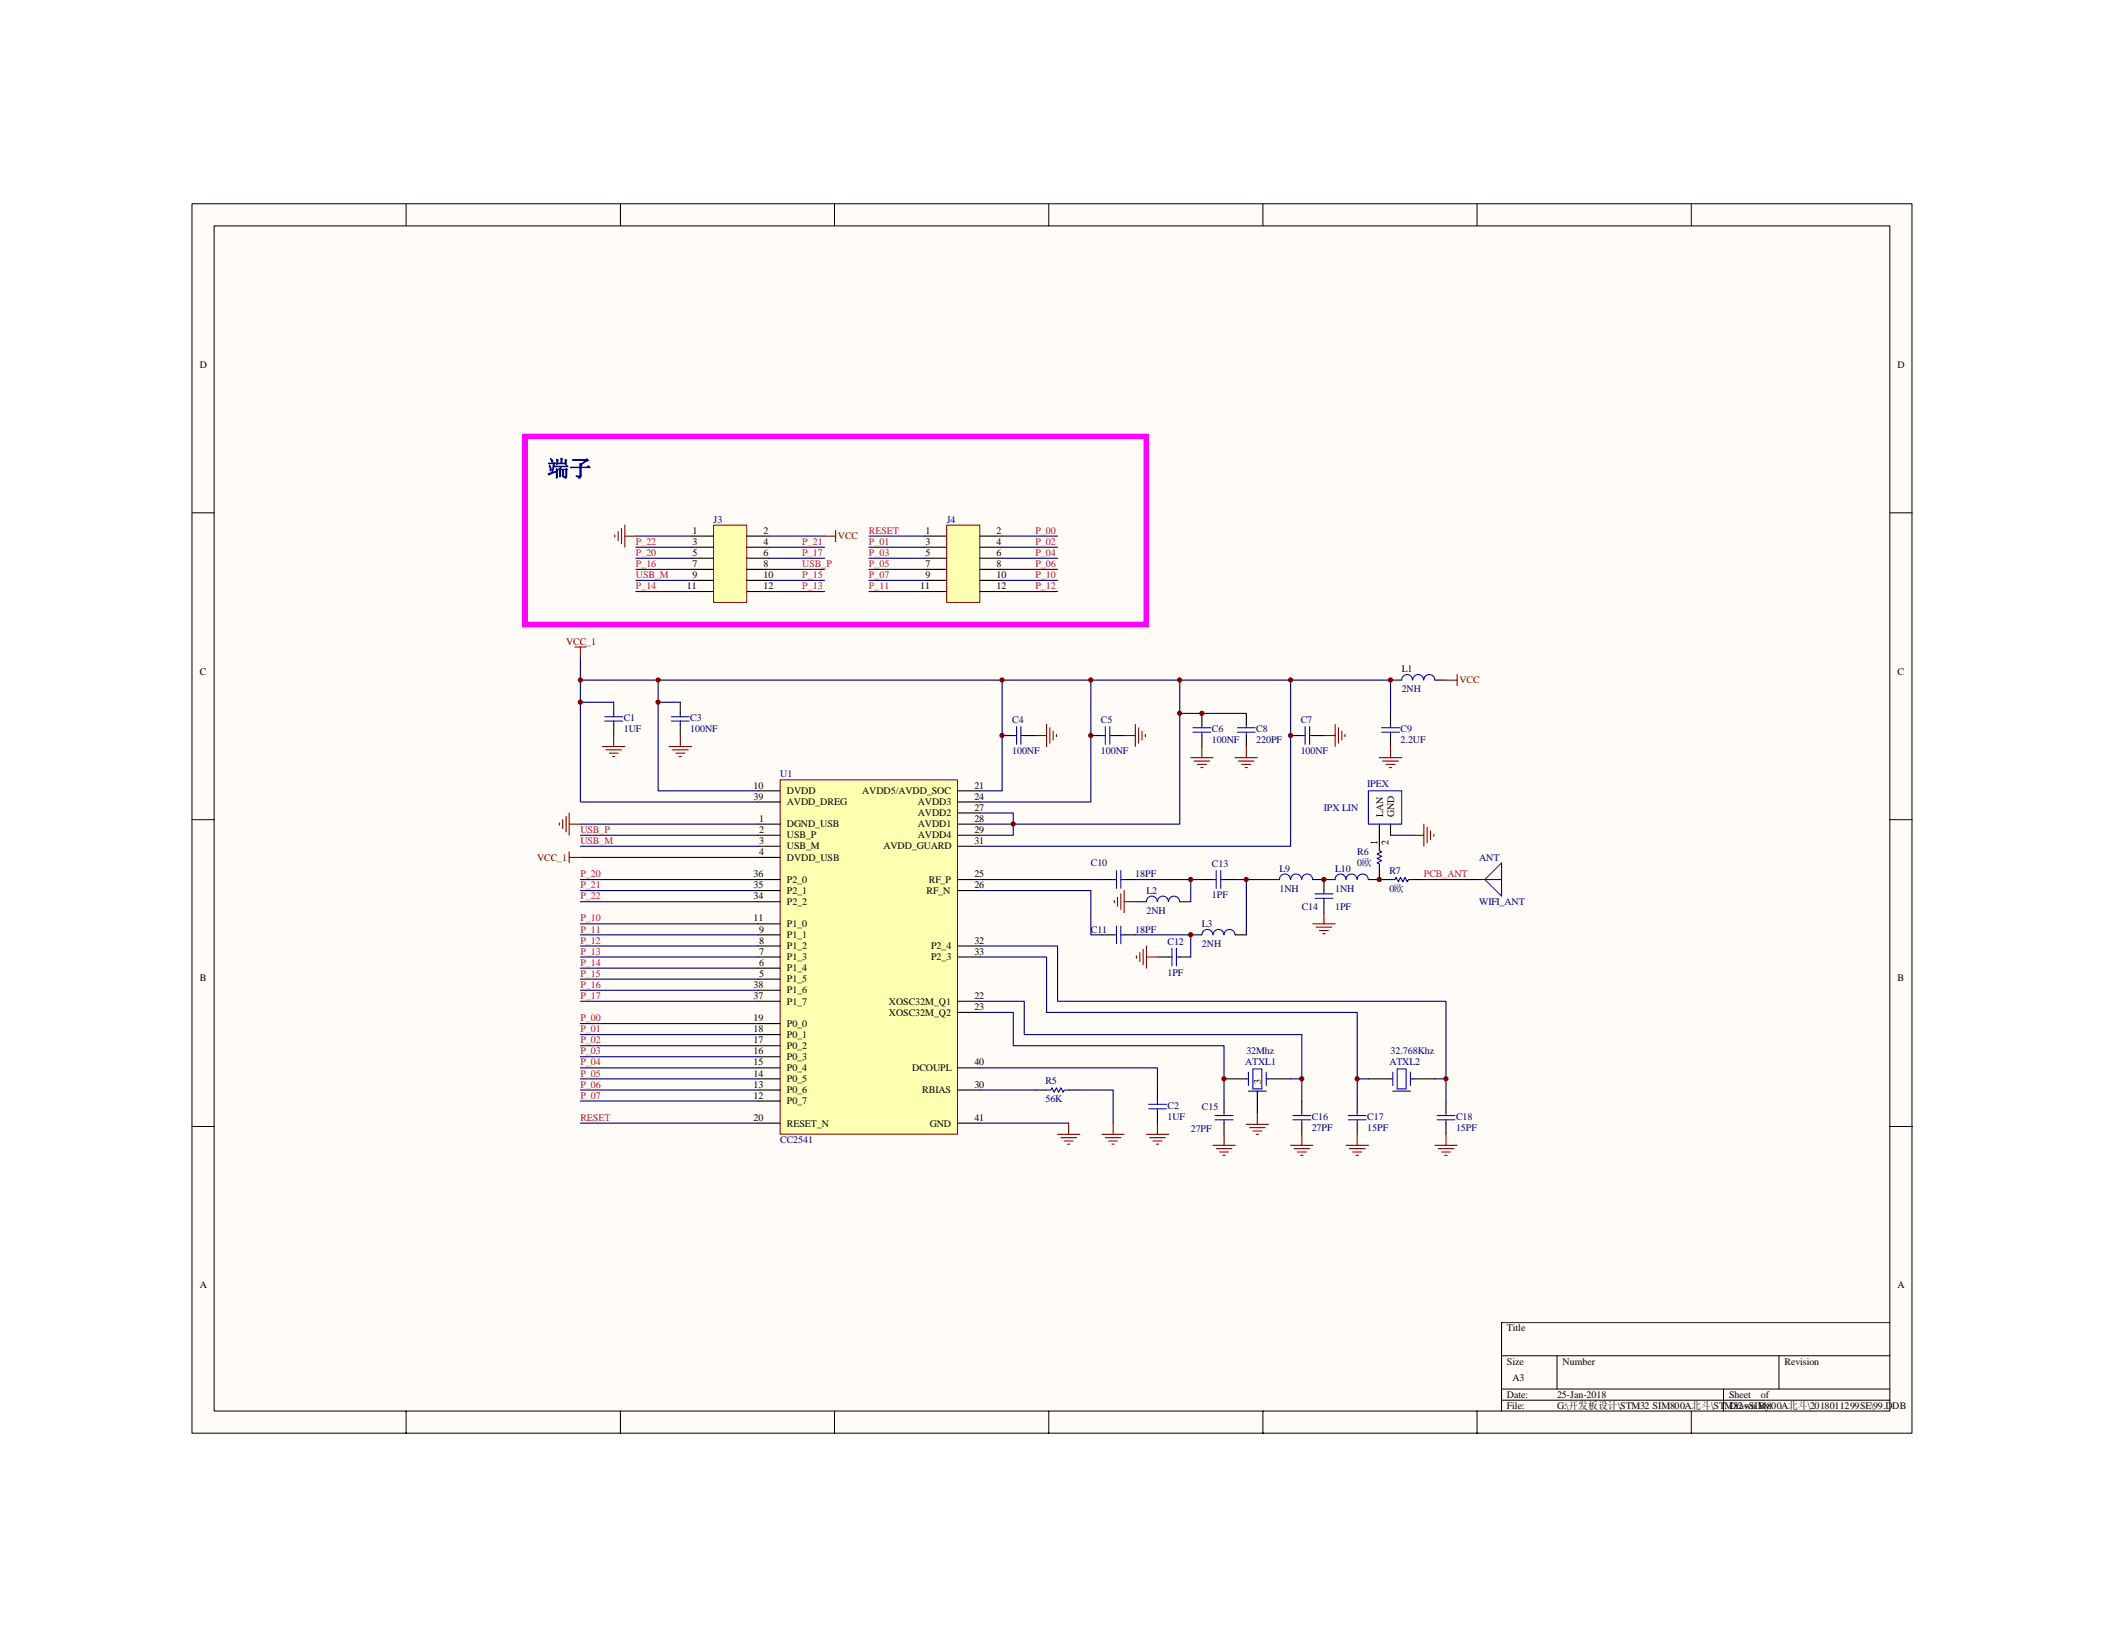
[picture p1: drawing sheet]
<svg xmlns="http://www.w3.org/2000/svg" width="279mm" height="216mm" viewBox="0 0 279 216" stroke-linecap="round" stroke-linejoin="round" font-family="sans-serif">
<path d="M25.5 27.1h228.5v163.3h-228.5z" fill="#fffcf8"/>
<g fill="none" stroke="#000" stroke-width=".13">
<path d="M25.5 27.1h228.5v163.3h-228.5zM28.4 30h222.7v157.5h-222.7zM54 27.1v2.9M82.4 27.1v2.9M110.9 27.1v2.9M139.3 27.1v2.9M167.8 27.1v2.9M196.2 27.1v2.9M224.7 27.1v2.9M25.5 68.1h2.9M251.1 68.1h2.9M25.5 108.9h2.9"/>
<path d="M251.1 108.9h2.9M25.5 149.7h2.9M251.1 149.7h2.9M251.1 175.7h-51.6v11.8M54 187.5v2.9M82.4 187.5v2.9M110.9 187.5v2.9M139.3 187.5v2.9M167.8 187.5v2.9M196.2 187.5v2.9M199.5 180.1h51.6M199.5 184.6h51.6"/>
<path d="M199.5 186h51.6M206.9 180.1v4.5M224.7 187.5v2.9M229 184.6v2.9M236.3 180.1v4.5"/>
</g>
<path d="M125.8 69.8h4.4v10.2h-4.4z" fill="#ffffb0"/>
<path d="M125.8 69.8h4.4v10.2h-4.4z" fill="none" stroke="#800000" stroke-width=".13"/>
<path d="M122.8 71.2h3M122.8 72.7h3M122.8 74.2h3M122.8 75.6h3M122.8 77.1h3M122.8 78.6h3M130.2 71.2h2.9M130.2 72.7h2.9M130.2 74.2h2.9M130.2 75.6h2.9M130.2 77.1h2.9M130.2 78.6h2.9" fill="none" stroke="#000" stroke-width=".15"/>
<path d="M94.8 69.8h4.4v10.2h-4.4z" fill="#ffffb0"/>
<path d="M94.8 69.8h4.4v10.2h-4.4z" fill="none" stroke="#800000" stroke-width=".13"/>
<path d="M91.9 71.2h2.9M91.9 72.7h2.9M91.9 74.2h2.9M91.9 75.6h2.9M91.9 77.1h2.9M91.9 78.6h2.9M99.2 71.2h3M99.2 72.7h3M99.2 74.2h3M99.2 75.6h3M99.2 77.1h3M99.2 78.6h3" fill="none" stroke="#000" stroke-width=".15"/>
<g fill="none" stroke="#000080" stroke-width=".15">
<path d="M84.5 72.7h7.4M84.5 71.2h7.4M84.5 75.6h7.4M84.5 74.2h7.4M84.5 78.6h7.4M84.5 77.1h7.4M102.2 72.7h7.4M102.2 71.2h7.4M102.2 75.6h7.4M102.2 74.2h7.4M102.2 78.6h7.4M102.2 77.1h7.4"/>
<path d="M115.4 72.7h7.4M115.4 71.2h7.4M115.4 75.6h7.4M115.4 74.2h7.4M115.4 78.6h7.4M115.4 77.1h7.4M133.1 72.7h7.4M133.1 71.2h7.4M133.1 75.6h7.4M133.1 74.2h7.4M133.1 78.6h7.4M133.1 77.1h7.4"/>
</g>
<path d="M81.7 71.1v.3M82.1 70.6v1.2M82.6 70.2v2.1M83 69.8v2.9M83 71.2h1.5M109.6 71.2h1.4M111 70.5v1.5" fill="none" stroke="#800000" stroke-width=".15"/>
<path d="M103.7 103.6h23.5v47.1h-23.5z" fill="#ffffb0"/>
<path d="M103.7 103.6h23.5v47.1h-23.5z" fill="none" stroke="#800000" stroke-width=".13"/>
<g fill="none" stroke="#000" stroke-width=".15">
<path d="M81.5 93.3v1.5M81.5 96.2v1.5M90.4 93.3v1.5M90.4 96.2v1.5M133.1 97.7h1.5M136.1 97.7h1.5M144.9 97.7h1.5M147.9 97.7h1.5M159.7 94.8v1.4M159.7 97.7v1.5M165.6 94.8v1.4M165.6 97.7v1.5"/>
<path d="M171.5 97.7h1.5M174.4 97.7h1.5M184.7 94.8v1.4M184.7 97.7v1.5M190.6 90.4h1.5M100.7 105.1h3M100.7 106.6h3M100.7 109.5h3M100.7 111h3M100.7 112.4h3M100.7 113.9h3M100.7 116.9h3"/>
<path d="M100.7 118.3h3M100.7 119.8h3M127.2 105.1h3M127.2 106.6h3M127.2 109.5h3M127.2 111h3M127.2 112.4h3M127.2 116.9h3M127.2 108h3M127.2 118.3h3M146.4 116.9h1.5M149.4 116.9h1.4"/>
<path d="M156.7 119.8h1.5M159.7 116.9h1.5M162.6 116.9h1.5M174.4 116.9h1.5v1.4M175.9 119.8v1.5M181.8 116.9h2.9M183.3 109.5v2.9M183.3 115.4v1.5M184.7 109.5v1.5M187.7 116.9h1.5M195.1 116.9h1.4M100.7 122.7h3"/>
<path d="M100.7 124.2h3M100.7 125.7h3M100.7 127.1h3M100.7 128.6h3M100.7 130.1h3M100.7 131.6h3M100.7 133h3M100.7 136h3M100.7 137.5h3M100.7 138.9h3M127.2 125.7h3M127.2 127.1h3"/>
<path d="M127.2 133h3M127.2 134.5h3M146.4 124.2h1.5M149.4 124.2h1.4M153.8 127.1h1.5M156.7 127.1h1.5M164.1 124.2h1.5M100.7 140.4h3M100.7 141.9h3M100.7 143.3h3M100.7 144.8h3M100.7 146.3h3"/>
<path d="M100.7 149.2h3M127.2 141.9h3M127.2 144.8h3M127.2 149.2h3M137.6 144.8h1.4M142 144.8h1.5M153.8 144.8v1.5M153.8 147.8v1.4M162.6 143.3h3M162.6 146.3v1.5M162.6 149.2v1.5M167 145v2.9"/>
<path d="M168.5 143.3h3M173 146.3v1.5M173 149.2v1.5M180.3 146.3v1.5M180.3 149.2v1.5M181.8 143.3h2.9M187.7 143.3h2.9M192.1 146.3v1.5M192.1 149.2v1.5"/>
</g>
<path d="M69.7 58h82.6v25h-82.6z" fill="none" stroke="#f0f" stroke-width=".74"/>
<g fill="none" stroke="#00f" stroke-width=".15">
<path d="M80.3 95.2h2.4M80.3 95.8h2.4M81.5 94.8v.4M81.5 95.8v.4M89.2 95.2h2.4M89.2 95.8h2.4M90.4 94.8v.4M90.4 95.8v.4M134.6 97.7h.5M135.1 96.5v2.4M135.6 96.5v2.4M135.6 97.7h.5"/>
<path d="M146.4 97.7h.5M146.9 96.5v2.4M147.4 96.5v2.4M147.4 97.7h.5M158.5 96.7h2.4M158.5 97.3h2.4M159.7 96.2v.5M159.7 97.3v.4M164.4 96.7h2.4M164.4 97.3h2.4M165.6 96.2v.5M165.6 97.3v.4"/>
<path d="M173 97.7h.4M173.4 96.5v2.4M174 96.5v2.4M174 97.7h.4M183.6 97.3h2.3M183.6 96.7h2.3M184.7 96.2v.5M184.7 97.3v.4M186.2 90.3a.72 .72 0 0 1 .7-.7 .72 .72 0 0 1 .8 .7M187.7 90.3a.74 .74 0 0 1 .7-.7 .74 .74 0 0 1 .8 .7 .73 .73 0 0 1 .7-.7 .73 .73 0 0 1 .7 .7M147.9 116.9h.4M148.3 115.7v2.3"/>
<path d="M148.9 115.7v2.3M148.9 116.9h.5M152.3 119.8a.72 .72 0 0 1 .7-.7 .72 .72 0 0 1 .8 .7M153.8 119.8a.74 .74 0 0 1 .7-.7 .74 .74 0 0 1 .8 .7 .73 .73 0 0 1 .7-.7 .73 .73 0 0 1 .7 .7M161.2 116.9h.4M161.6 115.7v2.3M162.2 115.7v2.3M162.2 116.9h.4M170 116.8a.73 .73 0 0 1 .7-.7 .73 .73 0 0 1 .7 .7M171.5 116.8a.74 .74 0 0 1 .7-.7 .74 .74 0 0 1 .8 .7 .72 .72 0 0 1 .7-.7 .72 .72 0 0 1 .7 .7M174.7 118.8h2.4M174.7 119.4h2.4"/>
<path d="M175.9 118.3v.5M175.9 119.4v.4M177.4 116.8a.73 .73 0 0 1 .7-.7 .73 .73 0 0 1 .7 .7 .73 .73 0 0 1 .8-.7 .73 .73 0 0 1 .7 .7M180.3 116.8a.73 .73 0 0 1 .7-.7 .73 .73 0 0 1 .8 .7M181.8 105.1h4.4v4.4h-4.4zM183.3 112.4v.6l.3 .2-.6 .3 .6 .3-.6 .3 .6 .2-.6 .3 .3 .2v.6M184.7 116.9h.6l.2-.3 .3 .6 .3-.6 .3 .6 .3-.6 .3 .6 .1-.3h.6M147.9 124.2h.4M148.3 123v2.4M148.9 123v2.4M148.9 124.2h.5M155.3 127.1h.4"/>
<path d="M155.7 126v2.3M156.3 126v2.3M156.3 127.1h.4M159.7 124.2a.74 .74 0 0 1 .7-.7 .74 .74 0 0 1 .8 .7 .73 .73 0 0 1 .7-.7 .73 .73 0 0 1 .7 .7 .73 .73 0 0 1 .8-.7 .73 .73 0 0 1 .7 .7M139 144.8h.6l.2-.3 .3 .6 .3-.6 .3 .6 .2-.6 .3 .6 .2-.3h.6M152.6 146.7h2.4M152.6 147.3h2.4M153.8 146.3v.4M153.8 147.3v.5M161.4 148.2h2.4M161.4 148.8h2.4M162.6 147.8v.4"/>
<path d="M162.6 148.8v.4M165.6 143.3h.3M165.9 142.5v1.7M165.9 145h2.3M166.5 142h1.1v2.7h-1.1zM168.2 142.5v1.7M168.2 143.3h.3M171.8 148.2h2.3M171.8 148.8h2.3M173 147.8v.4M173 148.8v.4M179.1 148.2h2.4"/>
<path d="M179.1 148.8h2.4M180.3 147.8v.4M180.3 148.8v.4M184.7 143.3h.3M185 145h2.4M185 142.5v1.7M185.6 142h1.2v2.7h-1.2zM187.4 143.3h.3M187.4 142.5v1.7M190.9 148.8h2.4M190.9 148.2h2.4M192.1 147.8v.4"/>
<path d="M192.1 148.8v.4"/>
</g>
<g fill="none" stroke="#000080" stroke-width=".15">
<path d="M77.1 93.3h4.4M77.1 87.4v19.2h23.6M77.1 90.4h10.3v14.7h13.3M87.4 93.3h3M87.4 90.4h45.7v14.7h-2.9M133.1 90.4h11.8v16.2h-14.7M144.9 90.4h11.8v19.1h-26.5M156.7 90.4h14.8v22h-41.3M156.7 94.8h8.9M171.5 90.4h13.2v4.4M77.1 109.5h23.6M77.1 111h23.6"/>
<path d="M77.1 112.4h23.6M77.1 113.9h23.6M77.1 116.9h23.6M77.1 118.3h23.6M77.1 119.8h23.6M130.2 108h4.4v3h-4.4M130.2 118.3h14.7v5.9h1.5M130.2 116.9h16.2M150.8 116.9h7.4v2.9M158.2 116.9h1.5M164.1 116.9h1.5v7.3M165.6 116.9h2.9"/>
<path d="M184.7 111h3M189.2 116.9h5.9M77.1 122.7h23.6M77.1 124.2h23.6M77.1 125.7h23.6M77.1 127.1h23.6M77.1 128.6h23.6M77.1 130.1h23.6M77.1 131.6h23.6M77.1 133h23.6M77.1 136h23.6M77.1 137.5h23.6"/>
<path d="M77.1 138.9h23.6M130.2 134.5h4.4v4.4h28v7.4M130.2 133h5.9v4.5h36.9v8.8M130.2 127.1h8.8v7.4h41.3v11.8M130.2 125.7h10.3v7.3h51.6v13.3M150.8 124.2h7.4v2.9M77.1 144.8h23.6M77.1 149.2h23.6M77.1 143.3h23.6M77.1 140.4h23.6M77.1 141.9h23.6M77.1 146.3h23.6"/>
<path d="M130.2 141.9h23.6v2.9M130.2 144.8h7.4M130.2 149.2h11.8M143.5 144.8h4.4v4.4M171.5 143.3h1.5M180.3 143.3h1.5M190.6 143.3h1.5"/>
</g>
<g fill="none" stroke="#800000" stroke-width=".15">
<path d="M76.4 86h1.5M77.1 86v1.4M80.1 99.2h2.9M80.5 99.6h2.1M81.5 97.7v1.5M88.9 99.2h3M89.3 99.6h2.1M90.4 97.7v1.5M137.6 97.7h1.4M139 96.2v3M139.5 96.7v2M139.9 97.1v1.2"/>
<path d="M140.4 97.6v.3M149.4 97.7h1.4M150.8 96.2v3M151.3 96.7v2M151.7 97.1v1.2M152.2 97.6v.3M159.7 99.2v1.5M165.6 99.2v1.5M175.9 97.7h1.5M177.4 96.2v3M177.8 96.7v2M178.3 97.1v1.2"/>
<path d="M178.7 97.6v.3M184.7 99.2v1.5M192.1 90.4h1.5M193.6 89.6v1.5M74.3 109.3v.3M74.8 108.9v1.2M75.2 108.5v2M75.6 113.9h1.5M75.6 108v3M75.6 113.2v1.4M75.6 109.5h1.5M80.9 100.1h1.2"/>
<path d="M81.4 100.5h.3M89.8 100.1h1.2M90.2 100.5h.3M148 119.7v.3M148.5 119.2v1.2M148.9 118.8v2M149.4 119.8h1.4M149.4 118.3v3M158.2 100.7h3M158.6 101.1h2.1M159.1 101.6h1.2M159.5 102h.3"/>
<path d="M164.1 100.7h2.9M164.5 101.1h2.1M165 101.6h1.2M165.4 102h.3M183.3 100.7h2.9M183.7 101.1h2.1M184.1 101.6h1.2M184.6 102h.3M187.7 111h1.5M189.2 109.5v2.9M189.6 109.9v2.1M190.1 110.4v1.1"/>
<path d="M190.5 110.8v.3M151 127v.3M151.4 126.6v1.1M151.9 126.1v2.1M152.3 127.1h1.5M152.3 125.7v2.9M174.4 122.7h3M174.9 123.2h2M175.3 123.6h1.2M175.7 124.1h.3M175.9 121.3v1.4M140.5 150.7h3"/>
<path d="M140.9 151.2h2.1M141.4 151.6h1.2M141.8 152h.3M142 149.2v1.5M146.4 150.7h3M146.9 151.2h2M147.3 151.6h1.2M147.7 152h.3M147.9 149.2v1.5M152.3 150.7h3M152.7 151.2h2.1M153.2 151.6h1.2"/>
<path d="M153.6 152h.3M153.8 149.2v1.5M161.2 152.2h2.9M161.6 152.6h2.1M162 153.1h1.2M162.5 153.5h.3M162.6 150.7v1.5M165.6 149.4h2.9M166 149.8h2.1M166.5 150.3h1.1M166.9 150.7h.3M167 147.9v1.5"/>
<path d="M171.5 152.2h2.9M171.9 152.6h2.1M172.4 153.1h1.1M172.8 153.5h.3M173 150.7v1.5M178.8 152.2h3M179.3 152.6h2.1M179.7 153.1h1.2M180.2 153.5h.3M180.3 150.7v1.5M190.6 152.2h3M191.1 152.6h2"/>
<path d="M191.5 153.1h1.2M192 153.5h.3M192.1 150.7v1.5"/>
</g>
<g fill="#800000" stroke="#800000" stroke-width=".13">
<circle cx="134.6" cy="109.5" r=".29"/>
<circle cx="77.1" cy="93.3" r=".29"/>
<circle cx="77.1" cy="90.3" r=".29"/>
<circle cx="87.4" cy="93.3" r=".29"/>
<circle cx="87.4" cy="90.3" r=".29"/>
<circle cx="133.1" cy="97.7" r=".29"/>
<circle cx="133.1" cy="90.3" r=".29"/>
<circle cx="144.9" cy="97.7" r=".29"/>
<circle cx="144.9" cy="90.3" r=".29"/>
<circle cx="156.7" cy="94.8" r=".28"/>
<circle cx="156.7" cy="90.3" r=".28"/>
<circle cx="158.2" cy="124.2" r=".29"/>
<circle cx="158.2" cy="116.8" r=".29"/>
<circle cx="159.7" cy="94.8" r=".29"/>
<circle cx="162.6" cy="143.3" r=".29"/>
<circle cx="165.6" cy="116.8" r=".28"/>
<circle cx="171.5" cy="97.7" r=".29"/>
<circle cx="171.5" cy="90.3" r=".29"/>
<circle cx="172.9" cy="143.3" r=".29"/>
<circle cx="175.9" cy="116.8" r=".29"/>
<circle cx="180.3" cy="143.3" r=".29"/>
<circle cx="183.3" cy="116.8" r=".29"/>
<circle cx="184.7" cy="90.3" r=".29"/>
<circle cx="192.1" cy="143.3" r=".29"/>
</g>
<path d="M184.7 90.4h1.5M150.8 119.8h1.5M168.5 116.9h1.5M175.9 116.9h1.5M158.2 124.2h1.5" fill="none" stroke="#11037e" stroke-width=".15"/>
<path d="M196.5 116.9h3M197.3 116.9l2.2-2.3v4.5z" fill="none" stroke="#00f" stroke-width=".13"/>
<text font-size="2.9" fill="#000080" x="72.7" y="63.3">端子</text>
<g font-size="1.3">
<text x="26.5" y="48.9">D</text>
<text x="252.1" y="48.9">D</text>
<text x="92" y="70.9">1</text>
<text x="101.4" y="70.9">2</text>
<text x="123" y="70.9">1</text>
<text x="132.4" y="70.9">2</text>
<text x="92" y="72.4">3</text>
<text x="92" y="73.9">5</text>
<text x="92" y="75.3">7</text>
<text x="92" y="76.8">9</text>
<text x="101.4" y="72.4">4</text>
<text x="101.4" y="73.9">6</text>
<text x="101.4" y="75.3">8</text>
<text x="101.4" y="76.8">10</text>
<text x="123" y="72.4">3</text>
<text x="123" y="73.9">5</text>
<text x="123" y="75.3">7</text>
<text x="123" y="76.8">9</text>
<text x="132.4" y="72.4">4</text>
<text x="132.4" y="73.9">6</text>
<text x="132.4" y="75.3">8</text>
<text x="132.4" y="76.8">10</text>
<text x="91.3" y="78.3">11</text>
<text x="101.4" y="78.3">12</text>
<text x="122.2" y="78.3">11</text>
<text x="132.4" y="78.3">12</text>
<text x="26.5" y="89.6">C</text>
<text x="252.1" y="89.6">C</text>
<text x="100.1" y="104.8">10</text>
<text x="100.1" y="106.2">39</text>
<text x="104.5" y="105.5">DVDD</text>
<text x="104.5" y="107">AVDD_DREG</text>
<text x="114.6" y="105.5">AVDD5/AVDD_SOC</text>
<text x="121.9" y="107">AVDD3</text>
<text x="129.5" y="106.2">24</text>
<text x="129.5" y="107.7">27</text>
<text x="129.5" y="104.8">21</text>
<text x="100.9" y="109.2">1</text>
<text x="100.9" y="110.7">2</text>
<text x="100.9" y="112.1">3</text>
<text x="100.9" y="113.6">4</text>
<text x="104.5" y="109.9">DGND_USB</text>
<text x="104.5" y="111.4">USB_P</text>
<text x="104.5" y="112.9">USB_M</text>
<text x="117.4" y="112.9">AVDD_GUARD</text>
<text x="121.9" y="111.4">AVDD4</text>
<text x="121.9" y="109.9">AVDD1</text>
<text x="121.9" y="108.5">AVDD2</text>
<text x="129.5" y="110.7">29</text>
<text x="129.5" y="109.2">28</text>
<text x="129.5" y="112.1">31</text>
<text x="183" y="112.3" transform="rotate(-90 183 112.3)">1</text>
<text x="183.7" y="108.6" transform="rotate(-90 183.7 108.6)">LAN</text>
<text x="184.5" y="112.3" transform="rotate(-90 184.5 112.3)">2</text>
<text x="185.2" y="108.6" transform="rotate(-90 185.2 108.6)">GND</text>
<text x="100.1" y="116.5">36</text>
<text x="100.1" y="118">35</text>
<text x="100.1" y="119.5">34</text>
<text x="104.5" y="114.3">DVDD_USB</text>
<text x="104.5" y="117.3">P2_0</text>
<text x="104.5" y="118.7">P2_1</text>
<text x="123.1" y="118.7">RF_N</text>
<text x="123.4" y="117.3">RF_P</text>
<text x="129.5" y="116.5">25</text>
<text x="129.5" y="118">26</text>
<text x="100.1" y="122.4">11</text>
<text x="100.9" y="123.9">9</text>
<text x="100.9" y="125.4">8</text>
<text x="104.5" y="120.2">P2_2</text>
<text x="104.5" y="123.2">P1_0</text>
<text x="104.5" y="124.7">P1_1</text>
<text x="129.5" y="125.4">32</text>
<text x="26.5" y="130.4">B</text>
<text x="100.1" y="131.3">38</text>
<text x="100.9" y="126.9">7</text>
<text x="100.9" y="128.3">6</text>
<text x="100.9" y="129.8">5</text>
<text x="104.5" y="126.1">P1_2</text>
<text x="104.5" y="127.6">P1_3</text>
<text x="104.5" y="129.1">P1_4</text>
<text x="104.5" y="130.5">P1_5</text>
<text x="104.5" y="132">P1_6</text>
<text x="123.7" y="126.1">P2_4</text>
<text x="123.7" y="127.6">P2_3</text>
<text x="129.5" y="126.9">33</text>
<text x="252.1" y="130.4">B</text>
<text x="100.1" y="132.7">37</text>
<text x="100.1" y="135.7">19</text>
<text x="100.1" y="137.2">18</text>
<text x="104.5" y="133.5">P1_7</text>
<text x="104.5" y="136.4">P0_0</text>
<text x="104.5" y="137.9">P0_1</text>
<text x="118.1" y="133.5">XOSC32M_Q1</text>
<text x="118.1" y="134.9">XOSC32M_Q2</text>
<text x="129.5" y="132.7">22</text>
<text x="129.5" y="134.2">23</text>
<text x="100.1" y="138.6">17</text>
<text x="100.1" y="140.1">16</text>
<text x="100.1" y="141.6">15</text>
<text x="100.1" y="143">14</text>
<text x="104.5" y="139.4">P0_2</text>
<text x="104.5" y="140.8">P0_3</text>
<text x="104.5" y="142.3">P0_4</text>
<text x="104.5" y="143.8">P0_5</text>
<text x="121.2" y="142.3">DCOUPL</text>
<text x="129.5" y="141.6">40</text>
<text x="100.1" y="144.5">13</text>
<text x="100.1" y="146">12</text>
<text x="100.1" y="148.9">20</text>
<text x="104.5" y="145.2">P0_6</text>
<text x="104.5" y="146.7">P0_7</text>
<text x="104.5" y="149.7">RESET_N</text>
<text x="122.5" y="145.2">RBIAS</text>
<text x="123.5" y="149.7">GND</text>
<text x="129.5" y="148.9">41</text>
<text x="129.5" y="144.5">30</text>
<text x="167.5" y="144.1" transform="rotate(-90 167.5 144.1)">3</text>
<text x="26.5" y="171.2">A</text>
<text x="252.1" y="171.2">A</text>
<text x="200.2" y="176.9">Title</text>
<text x="200.2" y="181.3">Size</text>
<text x="200.2" y="185.7">Date:</text>
<text x="201" y="183.5">A3</text>
<text x="206.9" y="185.7">25-Jan-2018</text>
<text x="207.6" y="181.3">Number</text>
<text x="229.7" y="185.7">Sheet</text>
<text x="234" y="185.7">of</text>
<text x="237.1" y="181.3">Revision</text>
<text x="200.2" y="187.2">File:</text>
<text x="206.9" y="187.2">G:\开发板设计\STM32 SIM800A北斗\STM32+SIM800A北斗\2018011299SE\99.DDB</text>
<text x="229.7" y="187.2">Drawn By:</text>
</g>
<g font-size="1.3" fill="#000080">
<text x="94.8" y="69.4">J3</text>
<text x="125.8" y="69.4">J4</text>
<text x="186.2" y="89.3">L1</text>
<text x="82.9" y="95.8">C1</text>
<text x="91.7" y="95.8">C3</text>
<text x="186.2" y="92">2NH</text>
<text x="82.9" y="97.3">1UF</text>
<text x="91.7" y="97.3">100NF</text>
<text x="134.5" y="96.1">C4</text>
<text x="134.5" y="100.2">100NF</text>
<text x="146.3" y="96.1">C5</text>
<text x="146.3" y="100.2">100NF</text>
<text x="161" y="97.3">C6</text>
<text x="161" y="98.7">100NF</text>
<text x="166.9" y="97.3">C8</text>
<text x="166.9" y="98.7">220PF</text>
<text x="172.8" y="96.1">C7</text>
<text x="172.8" y="100.2">100NF</text>
<text x="186.1" y="97.3">C9</text>
<text x="186.1" y="98.7">2.2UF</text>
<text x="103.7" y="103.3">U1</text>
<text x="175.9" y="107.7">IPX LIN</text>
<text x="181.7" y="104.6">IPEX</text>
<text x="180.3" y="113.6">R6</text>
<text x="144.9" y="115.1">C10</text>
<text x="150.8" y="116.5">18PF</text>
<text x="152.3" y="118.7">L2</text>
<text x="161" y="115.2">C13</text>
<text x="161" y="119.3">1PF</text>
<text x="170" y="115.8">L9</text>
<text x="170" y="118.5">1NH</text>
<text x="177.4" y="115.8">L10</text>
<text x="177.4" y="118.5">1NH</text>
<text x="180.3" y="115.1">0欧</text>
<text x="184.6" y="116.1">R7</text>
<text x="184.6" y="118.5">0欧</text>
<text x="196.5" y="114.3">ANT</text>
<text x="144.9" y="123.9">C11</text>
<text x="150.8" y="123.9">18PF</text>
<text x="152.3" y="121.4">2NH</text>
<text x="155.1" y="125.5">C12</text>
<text x="159.7" y="123.2">L3</text>
<text x="159.7" y="125.8">2NH</text>
<text x="173" y="121">C14</text>
<text x="177.4" y="121">1PF</text>
<text x="196.5" y="120.2">WIFI_ANT</text>
<text x="155.1" y="129.6">1PF</text>
<text x="165.4" y="141.6">ATXL1</text>
<text x="165.6" y="140.1">32Mhz</text>
<text x="184.6" y="141.6">ATXL2</text>
<text x="184.7" y="140.1">32.768Khz</text>
<text x="138.9" y="144.1">R5</text>
<text x="138.9" y="146.4">56K</text>
<text x="155.1" y="147.3">C2</text>
<text x="155.1" y="148.8">1UF</text>
<text x="159.7" y="147.4">C15</text>
<text x="174.3" y="148.8">C16</text>
<text x="181.7" y="148.8">C17</text>
<text x="193.4" y="148.8">C18</text>
<text x="103.7" y="151.9">CC2541</text>
<text x="158.2" y="150.4">27PF</text>
<text x="174.3" y="150.2">27PF</text>
<text x="181.7" y="150.2">15PF</text>
<text x="193.4" y="150.2">15PF</text>
</g>
<g font-size="1.3" fill="#800000">
<text x="111.3" y="71.6">VCC</text>
<text x="75.2" y="85.6">VCC_1</text>
<text x="193.9" y="90.8">VCC</text>
<text x="71.4" y="114.3">VCC_1</text>
</g>
<g font-size="1.3" fill="#ee0e22">
<text x="115.4" y="70.9">RESET</text>
<text x="137.6" y="70.9">P_00</text>
<text x="84.5" y="72.4">P_22</text>
<text x="84.5" y="73.9">P_20</text>
<text x="84.5" y="75.3">P_16</text>
<text x="84.5" y="76.8">USB_M</text>
<text x="106.6" y="76.8">P_15</text>
<text x="106.6" y="72.4">P_21</text>
<text x="106.6" y="73.9">P_17</text>
<text x="106.6" y="75.3">USB_P</text>
<text x="115.4" y="72.4">P_01</text>
<text x="115.4" y="73.9">P_03</text>
<text x="115.4" y="75.3">P_05</text>
<text x="115.4" y="76.8">P_07</text>
<text x="137.6" y="72.4">P_02</text>
<text x="137.6" y="73.9">P_04</text>
<text x="137.6" y="75.3">P_06</text>
<text x="137.6" y="76.8">P_10</text>
<text x="84.5" y="78.3">P_14</text>
<text x="106.6" y="78.3">P_13</text>
<text x="115.4" y="78.3">P_11</text>
<text x="137.6" y="78.3">P_12</text>
<text x="77.1" y="110.7">USB_P</text>
<text x="77.1" y="112.1">USB_M</text>
<text x="77.1" y="119.5">P_22</text>
<text x="77.1" y="118">P_21</text>
<text x="77.1" y="116.5">P_20</text>
<text x="189.2" y="116.5">PCB_ANT</text>
<text x="77.1" y="122.4">P_10</text>
<text x="77.1" y="123.9">P_11</text>
<text x="77.1" y="125.4">P_12</text>
<text x="77.1" y="131.3">P_16</text>
<text x="77.1" y="129.8">P_15</text>
<text x="77.1" y="128.3">P_14</text>
<text x="77.1" y="126.9">P_13</text>
<text x="77.1" y="132.7">P_17</text>
<text x="77.1" y="135.7">P_00</text>
<text x="77.1" y="137.2">P_01</text>
<text x="77.1" y="138.6">P_02</text>
<text x="77.1" y="140.1">P_03</text>
<text x="77.1" y="141.6">P_04</text>
<text x="77.1" y="143">P_05</text>
<text x="77.1" y="148.9">RESET</text>
<text x="77.1" y="144.5">P_06</text>
<text x="77.1" y="146">P_07</text>
</g>
</svg>
